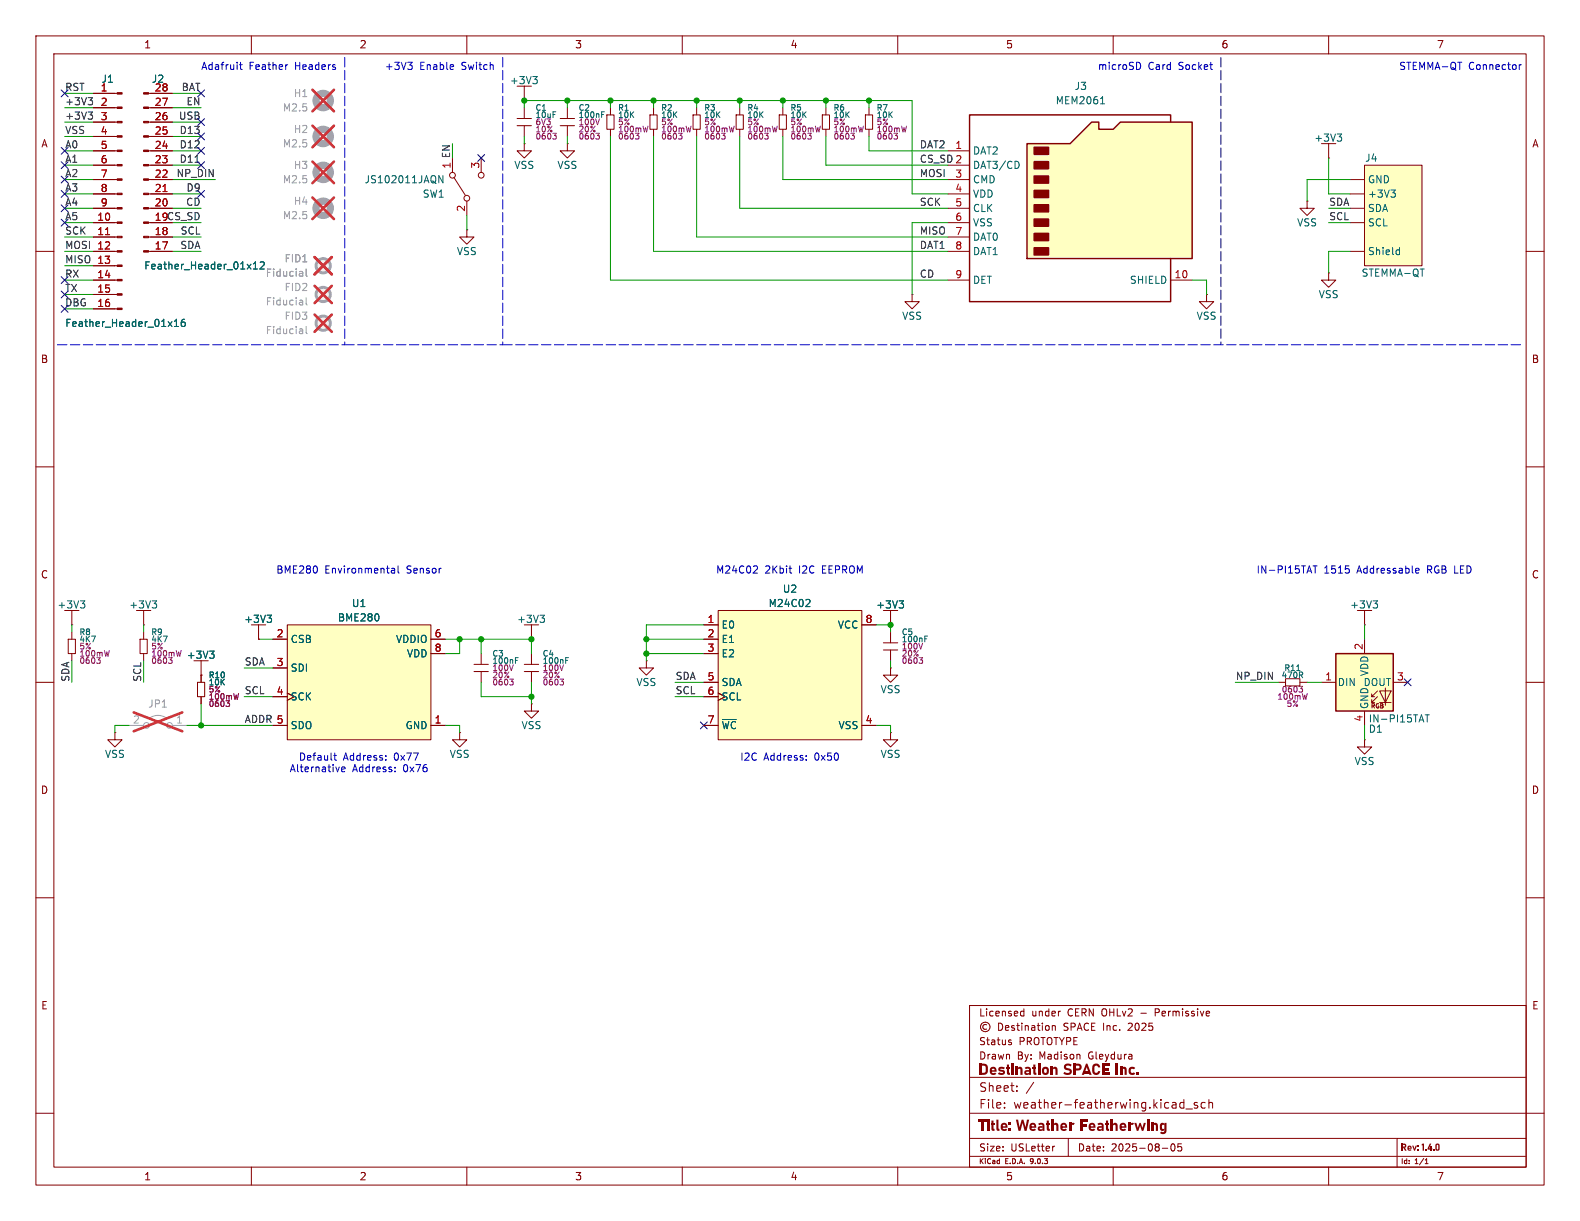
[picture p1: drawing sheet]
<svg xmlns="http://www.w3.org/2000/svg" width="279mm" height="216mm" viewBox="0 0 279 216" stroke-linecap="round" stroke-linejoin="round" font-family="sans-serif">
<g fill="none" stroke="#840000" stroke-width=".18">
<path d="M6.3 6.4h266.7v203.2h-266.7zM9.5 9.5h260.4v196.9h-260.4zM44.4 6.4v3.1M82.5 6.4v3.1M120.6 6.4v3.1M130.8 19.1v1.2M158.7 6.4v3.1M196.8 6.4v3.1M234.9 6.4v3.1M130.2 20.3h1.2v2.6h-1.2zM130.8 22.9v1.2M6.3 44.5h3.2"/>
<path d="M269.9 44.5h3.1M6.3 82.6h3.2M269.9 82.6h3.1M24.8 113h1.2v2.6h-1.2zM25.4 111.8v1.2M25.4 115.6v1.2M35.6 119.4h.1M35.6 116.8v3.9M6.3 120.7h3.2M34.9 120.7h1.3v2.5h-1.3zM35.6 123.2v1.3M241.3 130.8v1.3h1.3l-1.3 1.3-1.3-1.3h1.3"/>
<path d="M241.3 130.8h.1M269.9 120.7h3.1M6.3 158.8h3.2M269.9 158.8h3.1M171.4 177.8h98.5v28.6h-98.5zM180.6 179.6h.5M180.6 178.9h.5M181.1 178.4v1.2M204.3 179h.5M204.8 178.4h-.5v1.2M6.3 196.9h3.2M171.4 196.9h101.6"/>
<path d="M171.4 190.5h98.5M174.5 181.2a.44 .44 0 0 0-.7 .4 .44 .44 0 0 0 .7 .3M176.6 180.9a.64 .64 0 0 1 .7 .7 .64 .64 0 0 1-.7 .6zM177.6 195.8v.1M177.6 195v.1M177.8 181.8l.6-.2-.1-.2-.3-.1-.2 .2 .1 .6h.4M178.5 184.3l.3 .1 .1 .1-.2 .2h-.2M178.5 183.9h.3M179.4 181.4l-.3-.1-.2 .2v.2l.5 .1v.3h-.5M179.8 181.3h.5M179.8 192.8v.2M179.8 192v.2"/>
<path d="M180 180.9v1.1l.3 .2M180.7 180.9v.1M180.7 181.3v.9M181.3 181.5l.2-.2 .3 .1v.8M181.3 181.3v.9M182.5 181.4h.4l.1 .8M182.8 191.4l-1.3 1.9M183 181.6l-.4 .1-.2 .2 .2 .3 .4-.1M183.4 181.3h.5M183.6 180.9v1.1l.3 .2M184.3 180.9v.1M184.3 181.3v.9"/>
<path d="M184.9 181.5l.2-.2 .4 .2v.4l-.1 .2-.3 .1-.2-.1zM186.1 181.5l.2-.2 .3 .1v.8M186.1 181.3v.9M208.9 194.9l.5 .1M209.4 194.4v1.5M209.4 195.9h-.5M209.7 196.1h1.2M211.7 195l-.3-.1-.2 .2v.3l.5 .1v.4h-.5M213.1 195l-.4-.1-.3 .3v.5l.1 .2h.6M213.8 195.1l.2-.2 .4 .1v.9M213.8 194.4v1.5M44.4 206.4v3.2"/>
<path d="M82.5 206.4v3.2M120.6 206.4v3.2M158.7 206.4v3.2M171.4 204.5h98.5M171.4 201.3h98.5M186.5 202.7h-.2M188.9 201.3v3.2M195.1 203.4v.1M195.1 202.7v.2M196.8 206.4v3.2M205.5 203h1M207.2 202.4l.2-.1a.68 .68 0 0 1 .4 .6 .68 .68 0 0 1-.4 .6l-.2-.1-.2-.4z"/>
<path d="M208.9 202.3h-.6v.6l.1-.2 .5 .1 .1 .2-.1 .4-.2 .1-.4-.1M234.9 206.4v3.2M247.1 201.3v5.1M252 205.8h.5M252.1 205.1l.2-.2v.9"/>
<circle cx="174.2" cy="181.6" r=".85"/>
</g>
<path d="M135.8 24.1v.4l-.4 .1M137.4 22.3l-.2 1M30.4 116.8v.4l-.4 .1M32 115l-.2 1M40.5 124.4v.4l-.4 .1M42.2 122.6l-.2 1.1" fill="none" stroke="#840084" stroke-width=".18"/>
<path d="M37.1 115.1h.8l-.5 .5M37.6 115.6l.3 .3v.3l-.3 .2" fill="none" stroke="#006464" stroke-width=".18"/>
<path d="M241.3 29.2h10.2v17.8h-10.2z" fill="#ffffc2"/>
<g fill="none" stroke="#840000" stroke-width=".18">
<path d="M231.1 35.6v1.2h1.3l-1.3 1.3-1.2-1.3h1.2M231.1 35.6h.1M234.9 27.9h.1M234.9 25.4v2.5M238.8 31.8h2.5M238.8 34.3h2.5M238.8 36.8h2.5M238.8 39.4h2.5M241.3 29.2h10.2v17.8h-10.2zM213.4 52.1v1.2h1.2l-1.2 1.3-1.3-1.3h1.3M213.4 52.1h.1M234.9 48.3v1.2h1.3l-1.3 1.3-1.2-1.3h1.2"/>
<path d="M234.9 48.3h.1M238.8 44.5h2.5M157.5 118.1v1.3h1.2l-1.2 1.3-1.3-1.3h1.3M157.5 118.1h.1M20.3 129.5v1.3h-1.3l1.3 1.3 1.3-1.3h-1.3M20.3 129.5h.1M157.5 129.5v1.3h1.2l-1.2 1.3-1.3-1.3h1.3M157.5 129.5h.1M226.1 120.7h1.2M227.3 120h2.6v1.3h-2.6zM229.9 120.7h1.2"/>
</g>
<path d="M236.5 23.7h.7l-.4 .5M237 24.2l.2 .2v.3l-.2 .3M246 33.6h.7l-.4 .5M246.5 34.1l.2 .2v.3l-.2 .3M247.1 44.2h.4M247.5 43.8v1.2M247.5 45h-.4M229.3 118.6h.6M230 119.4l.4 .4M230.3 118.9v.4" fill="none" stroke="#006464" stroke-width=".18"/>
<g fill="none" stroke="#a1a1a1" stroke-width=".18">
<path d="M22.9 128.3h2.5M26.4 127a2.54 2.54 0 0 1 3.1 0M30.5 128.3h2.5"/>
<circle cx="25.9" cy="128.3" r=".51"/>
<circle cx="30" cy="128.3" r=".51"/>
</g>
<path d="M23.6 126l8.6 3.3M32.2 126l-8.6 3.3" fill="none" stroke="#e12e31" stroke-width=".46"/>
<path d="M229.7 121.4h.6l-.3 .4h.3v.4l-.2 .2h-.2M231.2 122.6l-.3 1.1" fill="none" stroke="#840084" stroke-width=".18"/>
<path d="M50.8 110.5h25.4v20.3h-25.4z" fill="#ffffc2"/>
<path d="M48.3 113h2.5M48.3 118.1h2.5M50.8 110.5h25.4v20.3h-25.4zM76.2 113h2.5M76.2 115.6h2.5M48.3 128.3h2.5M48.3 123.2h2.5M76.2 128.3h2.5" fill="none" stroke="#840000" stroke-width=".18"/>
<path d="M66.9 108.8v.8" fill="none" stroke="#006464" stroke-width=".18"/>
<path d="M127 108h25.4v22.8h-25.4z" fill="#ffffc2"/>
<g fill="none" stroke="#840000" stroke-width=".18">
<path d="M16.5 16.5h4.2M16.5 19.1h4.2M26.3 16.5h4.2M26.3 19.1h4.2M92.7 17.8h.1M92.7 15.2v2.6M92.7 19.1v1.9M100.3 19.1v1.9M107.9 19.1v1.2M146 19.1v1.2M153.7 19.1v1.2M16.5 21.6h4.2"/>
<path d="M16.5 24.1h4.2M16.5 26.7h4.2M16.5 29.2h4.2M16.5 31.8h4.2M16.5 34.3h4.2M16.5 36.8h4.2M16.5 39.4h4.2M26.3 21.6h4.2M26.3 24.1h4.2M26.3 26.7h4.2M26.3 29.2h4.2M26.3 31.8h4.2"/>
<path d="M26.3 34.3h4.2M26.3 36.8h4.2M26.3 39.4h4.2M80 27.9v2.6M80.3 31.4l2 3.1M82.5 35.6v2.5M85.1 27.9v2.6M91.4 21h2.6M91.4 22.2h2.6M92.7 25.4v1.3h1.3l-1.3 1.2-1.3-1.2h1.3M92.7 25.4h.1M92.7 22.2v1.9"/>
<path d="M99.1 21h2.5M99.1 22.2h2.5M100.3 25.4v1.3h1.3l-1.3 1.2-1.2-1.2h1.2M100.3 25.4h.1M100.3 22.2v1.9M107.3 20.3h1.3v2.6h-1.3zM107.9 22.9v1.2M145.4 20.3h1.3v2.6h-1.3zM146 22.9v1.2M153 20.3h1.3v2.6h-1.3zM153.7 22.9v1.2M16.5 41.9h4.2"/>
<path d="M16.5 44.5h4.2M16.5 47h4.2M16.5 49.5h4.2M16.5 52.1h4.2M16.5 54.6h4.2M26.3 41.9h4.2M26.3 44.5h4.2M82.5 40.6v1.3h1.3l-1.3 1.3-1.2-1.3h1.2M82.5 40.6h.1M161.3 52.1v1.2h1.3l-1.3 1.3-1.3-1.3h1.3M161.3 52.1h.1M83.8 117.5h2.6"/>
<path d="M83.8 118.7h2.6M85.1 115.6v1.9M85.1 118.7v2M92.7 117.5h2.5M92.7 118.7h2.5M94 113h.1M94 110.5v2.5M94 115.6v1.9M94 118.7v2M114.3 116.8v1.3h1.3l-1.3 1.3-1.3-1.3h1.3M114.3 116.8h.1M124.5 110.5h2.5"/>
<path d="M124.5 113h2.5M124.5 115.6h2.5M127 108h25.4v22.8h-25.4zM152.4 110.5h2.5M156.2 113.7h2.5M156.2 114.9h2.5M157.5 110.5h.1M157.5 108v2.5M157.5 111.8v1.9M157.5 114.9v1.9M241.3 110.5h.1M241.3 108v2.5"/>
<path d="M94 124.5v1.2h1.2l-1.2 1.3-1.3-1.3h1.3M94 124.5h.1M124.5 120.7h2.5M124.5 123.2h2.5M124.5 128.3h2.5M152.4 128.3h2.5"/>
<circle cx="80" cy="31" r=".51"/>
<circle cx="82.6" cy="35.1" r=".51"/>
<circle cx="85.1" cy="31" r=".51"/>
</g>
<g fill="none" stroke="#006464" stroke-width=".18">
<path d="M94.2 13.5h.8l-.4 .5M94.8 14l.2 .3v.3l-.2 .2M97.8 19.8h.5M106.4 19.8h.5M78.3 31.1v1.2l-.7-1.2v1.2M106.4 20.2h.3M30.8 57.7h.8M30.8 56.8l.4-.3v1.2M32.6 56.5h-.3a.86 .86 0 0 0 0 1.2l.4-.1 .1-.4-.3-.3h-.2l-.3 .3M44.8 47.6h.7M44.8 46.7l.4-.4v1.3M46 46.4l.5-.1 .2 .4-.7 .9h.7"/>
<path d="M91.1 116.8h.4M91.1 116.3h.5M95.5 108.8h.8l-.4 .5M96 109.3l.3 .2v.3l-.3 .3M100 116.8h.4M100 116.3h.5M143 106l.2 .2v.3l-.7 .8h.7M159 106.2h.8l-.4 .5M159.5 106.7l.3 .3v.3l-.3 .2M163.5 113h.4M163.5 112.5h.5M242.8 106.2h.8l-.4 .5"/>
<path d="M243.4 106.7l.2 .3v.3l-.2 .2"/>
</g>
<g fill="none" stroke="#840084" stroke-width=".18">
<path d="M97.8 23.6h.6l-.4 .4 .3 .1 .1 .3-.2 .2h-.3M105.4 23.6h.6l-.3 .4 .3 .1v.3l-.2 .2h-.3M106 21l-.3 1.1M112.9 24.1v.4l-.4 .1M114.6 22.3l-.3 1M151 24.1v.4l-.4 .1M152.7 22.3l-.3 1M158.7 24.1v.4l-.5 .1M160.3 22.3l-.2 1M90.8 117.6l-.4 1M99.7 117.6l-.4 1M162.5 116.3h.7l-.4 .4 .3 .1 .1 .3-.2 .2h-.3"/>
<path d="M163.2 113.7l-.4 1.1M90.1 120.1h.7l-.4 .4 .3 .1 .1 .3-.2 .2h-.3M99 120.1h.7l-.4 .4 .3 .1 .1 .3-.2 .2h-.3"/>
</g>
<g fill="#f0f0f0" stroke="#f0f0f0" stroke-width=".18">
<circle cx="57.1" cy="52.1" r="1.27"/>
<circle cx="57.1" cy="47" r="1.27"/>
<circle cx="57.1" cy="57.1" r="1.27"/>
</g>
<g fill="none" stroke="#a1a1a1" stroke-width=".51">
<circle cx="57.1" cy="52.1" r="1.27"/>
<circle cx="57.1" cy="57.1" r="1.27"/>
<circle cx="57.1" cy="47" r="1.27"/>
</g>
<path d="M53.5 48.1v.7M53.5 53.1v.8M53.5 58.2v.8M53.5 53.9h-.1M53.5 53.4h-.1M53.5 48.8h-.1M53.5 48.3l-.1 .1M53.5 58.9l-.1 .1M53.5 58.5h-.1M54.1 52.6v1.1l.2 .2M54.1 47.6v1.1l.2 .1M54.1 57.7v1.1l.2 .2" fill="none" stroke="#989898" stroke-width=".18"/>
<g fill="none" stroke="#e12e31" stroke-width=".46">
<path d="M55.2 15.9l3.9 3.8M59.1 15.9l-3.9 3.8M55.2 34.9l3.9 3.8M55.2 22.2l3.9 3.8M55.2 28.6l3.9 3.8M59.1 34.9l-3.9 3.8M59.1 22.2l-3.9 3.8M59.1 28.6l-3.9 3.8M55.6 50.5l3.1 3.1M55.6 45.5l3.1 3M55.6 55.6l3.1 3.1M58.7 50.5l-3.1 3.1"/>
<path d="M58.7 45.5l-3.1 3M58.7 55.6l-3.1 3.1"/>
</g>
<g fill="none" stroke="#a1a1a1" stroke-width="1.3">
<circle cx="57.1" cy="17.8" r="1.27"/>
<circle cx="57.1" cy="36.8" r="1.27"/>
<circle cx="57.1" cy="24.1" r="1.27"/>
<circle cx="57.1" cy="30.5" r="1.27"/>
</g>
<g fill="#840000" stroke="#840000" stroke-width=".18">
<path d="M20.7 16.4h.9v.2h-.9z"/>
<path d="M20.7 18.9h.9v.3h-.9z"/>
<path d="M20.7 21.5h.9v.2h-.9z"/>
<path d="M20.7 24h.9v.3h-.9z"/>
<path d="M20.7 26.5h.9v.3h-.9z"/>
<path d="M20.7 29.1h.9v.2h-.9z"/>
<path d="M20.7 31.6h.9v.3h-.9z"/>
<path d="M20.7 34.2h.9v.2h-.9z"/>
<path d="M20.7 36.7h.9v.3h-.9z"/>
<path d="M20.7 39.2h.9v.3h-.9z"/>
<path d="M20.7 41.8h.9v.2h-.9z"/>
<path d="M20.7 44.3h.9v.3h-.9z"/>
<path d="M20.7 46.9h.9v.2h-.9z"/>
<path d="M20.7 49.4h.9v.3h-.9z"/>
<path d="M20.7 51.9h.9v.3h-.9z"/>
<path d="M20.7 54.5h.9v.2h-.9z"/>
<path d="M25.4 16.4h.9v.2h-.9z"/>
<path d="M25.4 18.9h.9v.3h-.9z"/>
<path d="M25.4 21.5h.9v.2h-.9z"/>
<path d="M25.4 24h.9v.3h-.9z"/>
<path d="M25.4 26.5h.9v.3h-.9z"/>
<path d="M25.4 29.1h.9v.2h-.9z"/>
<path d="M25.4 31.6h.9v.3h-.9z"/>
<path d="M25.4 34.2h.9v.2h-.9z"/>
<path d="M25.4 36.7h.9v.3h-.9z"/>
<path d="M25.4 39.2h.9v.3h-.9z"/>
<path d="M25.4 41.8h.9v.2h-.9z"/>
<path d="M25.4 44.3h.9v.3h-.9z"/>
</g>
<path d="M28.8 33.9h.7M18.7 41.5h.7" fill="none" stroke="#a90000" stroke-width=".18"/>
<path d="M181.6 25.4h7.6l3.8-3.8h1.3v1.3h2.5l1.3-1.3h12.7v24.1h-29.2z" fill="#ffffc2"/>
<path d="M181.6 25.4h7.6l3.8-3.8h1.3v1.3h2.5l1.3-1.3h12.7v24.1h-29.2zM207 21.6v-1.3h-35.6v33h35.6v-7.6" fill="none" stroke="#840000" stroke-width=".25"/>
<g fill="#840000" stroke="#840000" stroke-width=".25">
<path d="M182.9 26h2.5v1.3h-2.5z"/>
<path d="M182.9 28.6h2.5v1.2h-2.5z"/>
<path d="M182.9 31.1h2.5v1.3h-2.5z"/>
<path d="M182.9 33.7h2.5v1.2h-2.5z"/>
<path d="M182.9 36.2h2.5v1.3h-2.5z"/>
<path d="M182.9 38.7h2.5v1.3h-2.5z"/>
<path d="M182.9 41.3h2.5v1.2h-2.5z"/>
<path d="M182.9 43.8h2.5v1.3h-2.5z"/>
</g>
<path d="M167.6 26.7h3.8M167.6 29.2h3.8M167.6 31.8h3.8M167.6 34.3h3.8M167.6 36.8h3.8M167.6 39.4h3.8M167.6 41.9h3.8M167.6 44.5h3.8M167.6 49.5h3.8M207 49.5h3.8" fill="none" stroke="#840000" stroke-width=".18"/>
<path d="M194.6 18.4h.7M194.9 17.3l.1-.2v1.3M180 28.6l.2 .5-.2 .6" fill="none" stroke="#006464" stroke-width=".18"/>
<path d="M236.2 115.6h10.2v10.1h-10.2z" fill="#ffffc2"/>
<g fill="none" stroke="#840000" stroke-width=".18">
<path d="M16.5 16.5h3.8M16.5 19.1h3.8M26.7 16.5h3.8M26.7 19.1h3.8M115.6 19.1v1.2M123.2 19.1v1.2M138.4 19.1v1.2M16.5 21.6h3.8M16.5 24.1h3.8M16.5 26.7h3.8M16.5 29.2h3.8M16.5 31.8h3.8"/>
<path d="M16.5 34.3h3.8M16.5 36.8h3.8M16.5 39.4h3.8M26.7 21.6h3.8M26.7 24.1h3.8M26.7 26.7h3.8M26.7 29.2h3.8M26.7 31.8h3.8M26.7 34.3h3.8M26.7 36.8h3.8M26.7 39.4h3.8M114.9 20.3h1.3v2.6h-1.3z"/>
<path d="M115.6 22.9v1.2M122.6 20.3h1.2v2.6h-1.2zM123.2 22.9v1.2M137.8 20.3h1.3v2.6h-1.3zM138.4 22.9v1.2M16.5 41.9h3.8M16.5 44.5h3.8M16.5 47h3.8M16.5 49.5h3.8M16.5 52.1h3.8M16.5 54.6h3.8M26.7 41.9h3.8"/>
<path d="M26.7 44.5h3.8M12.1 113h1.2v2.6h-1.2zM12.7 110.5h.1M12.7 108v2.5M12.7 111.8v1.2M12.7 115.6v1.2M25.4 110.5h.1M25.4 108v2.5M35.6 119.4h.1M35.6 119.4v1.3M45.7 113h.1M45.7 110.5v2.5"/>
<path d="M48.3 113h2.5M48.3 118.1h2.5M76.2 113h2.5M76.2 115.6h2.5M124.5 113h2.5M124.5 115.6h2.5M124.5 110.5h2.5M152.4 110.5h2.5M157.5 110.5h.1M241.3 113v2.6M35.6 123.2v1.3M48.3 123.2h2.5"/>
<path d="M48.3 128.3h2.5M76.2 128.3h2.5M81.3 129.5v1.3h1.2l-1.2 1.3-1.3-1.3h1.3M81.3 129.5h.1M124.5 123.2h2.5M124.5 120.7h2.5M124.5 128.3h2.5M152.4 128.3h2.5M233.7 120.7h2.5M241.3 125.7v2.6M242.6 123.2h.5M242.6 124.2h.5"/>
<path d="M243.6 122.2l-1 1v-.5M243.6 123.2l-1 1v-.5M244 122.2h2l-1 2zM244 124.2h2M245 121.7v3M246.4 120.7h2.5"/>
</g>
<path d="M236.2 115.6h10.2v10.1h-10.2z" fill="none" stroke="#840000" stroke-width=".25"/>
<g fill="none" stroke="#006464" stroke-width=".18">
<path d="M30.8 57.7h.8M30.8 56.8l.4-.3v1.2M32.6 56.5h-.3a.86 .86 0 0 0 0 1.2l.4-.1 .1-.4-.3-.3h-.2l-.3 .3M44.8 47.6h.7M44.8 46.7l.4-.4v1.3M46 46.4l.5-.1 .2 .4-.7 .9h.7M14.2 106.2h.8l-.4 .5M14.8 106.7l.2 .3v.3l-.2 .2M26.9 106.2h.8l-.4 .5M27.5 106.7l.2 .3v.3l-.2 .2M37.1 115.1h.8l-.5 .5M37.6 115.6l.3 .3v.3l-.3 .2"/>
<path d="M47.2 108.8h.8l-.4 .5M47.8 109.3l.2 .2v.3l-.2 .3M66.9 108.8v.8M143 106l.2 .2v.3l-.7 .8h.7M159 106.2h.8l-.4 .5M159.5 106.7l.3 .3v.3l-.3 .2M252 126.4h.8M252.4 126.4v1.3"/>
</g>
<path d="M120.6 24.1v.4l-.5 .1M122.2 22.3l-.2 1M128.2 24.1v.4l-.5 .1M129.8 22.3l-.2 1M143.4 24.1v.4l-.4 .1M145.1 22.3l-.3 1M17.7 116.8v.4l-.4 .1M19.3 115l-.2 1M40.5 124.4v.4l-.4 .1M42.2 122.6l-.2 1.1" fill="none" stroke="#840084" stroke-width=".18"/>
<path d="M15.6 19.8h.8l-.5 .5M15.6 17.3h.8l-.5 .5M16.1 17.8l.3 .2v.3l-.3 .2M16.1 20.3l.3 .2v.3l-.3 .3M34.5 28.7h.7" fill="none" stroke="#0f0f0f" stroke-width=".18"/>
<path d="M61 10.2v50.8M88.9 10.2v50.8M215.9 10.2v50.8M10.2 61h50.8M61 61h27.9M88.9 61h180.3" fill="none" stroke="#0000c2" stroke-width=".18" stroke-dasharray="1.7 .6"/>
<g fill="none" stroke="#009600" stroke-width=".18">
<path d="M11.4 19.1h5.1M11.4 16.5h5.1M30.5 19.1h5.1M30.5 16.5h5.1M92.7 19.1v-1.3h68.6v16.5h6.3M100.3 17.8v1.3M107.9 17.8v1.3M115.6 17.8v1.3M123.2 17.8v1.3M130.8 17.8v1.3M138.4 17.8v1.3M146 17.8v1.3"/>
<path d="M153.7 17.8v1.3M11.4 21.6h5.1M11.4 24.1h5.1M11.4 29.2h5.1M11.4 31.8h5.1M11.4 26.7h5.1M11.4 34.3h5.1M11.4 39.4h5.1M11.4 36.8h5.1M30.5 21.6h5.1M30.5 24.1h5.1M30.5 29.2h5.1"/>
<path d="M30.5 31.8h7.6M30.5 26.7h5.1M30.5 34.3h5.1M30.5 39.4h5.1M30.5 36.8h5.1M82.5 38.1v2.5M92.7 24.1v1.3M100.3 24.1v1.3M107.9 24.1v25.4h59.7M115.6 24.1v20.4h52M123.2 24.1v17.8h44.4M130.8 24.1v12.7h36.8"/>
<path d="M138.4 24.1v7.7h29.2M146 24.1v5.1h21.6M153.7 24.1v2.6h13.9M167.6 39.4h-6.3v12.7M234.9 27.9v6.4h3.9M234.9 39.4h3.9M234.9 36.8h3.9M238.8 31.8h-7.7v3.8M11.4 54.6h5.1M11.4 52.1h5.1M11.4 47h5.1M11.4 41.9h5.1"/>
<path d="M11.4 44.5h5.1M11.4 49.5h5.1M30.5 41.9h5.1M30.5 44.5h5.1M210.8 49.5h2.6v2.6M238.8 44.5h-3.9v3.8M12.7 110.5v1.3M12.7 116.8v3.9M25.4 110.5v1.3M25.4 116.8v3.9M43.2 118.1h5.1M45.7 113h2.6"/>
<path d="M78.7 113h15.3v2.6M81.3 113v2.6h-2.6M85.1 113v2.6M114.3 113h10.2M114.3 115.6h10.2M124.5 110.5h-10.2v6.3M154.9 110.5h2.6v1.3M157.5 116.8v1.3M241.3 110.5v2.5M22.9 128.3h-2.6v1.2M33 128.3h15.3M35.6 124.5v3.8"/>
<path d="M43.2 123.2h5.1M78.7 128.3h2.6v1.2M85.1 120.7v2.5h8.9M94 120.7v3.8M119.4 123.2h5.1M119.4 120.7h5.1M154.9 128.3h2.6v1.2M218.4 120.7h7.7M231.1 120.7h2.6M241.3 128.3v2.5"/>
</g>
<g fill="none" stroke="#000084" stroke-width=".18">
<path d="M10.8 15.9l1.2 1.2M12 15.9l-1.2 1.2M35 15.9l1.2 1.2M36.2 15.9l-1.2 1.2M10.8 31.1l1.2 1.3M10.8 28.6l1.2 1.2M10.8 26.1l1.2 1.2M10.8 33.7l1.2 1.2M10.8 36.2l1.2 1.2M10.8 38.8l1.2 1.2M12 31.1l-1.2 1.3M12 28.6l-1.2 1.2"/>
<path d="M12 26.1l-1.2 1.2M12 33.7l-1.2 1.2M12 36.2l-1.2 1.2M12 38.8l-1.2 1.2M35 23.5l1.2 1.2M35 33.7l1.2 1.2M35 28.6l1.2 1.2M35 26.1l1.2 1.2M35 21l1.2 1.2M36.2 23.5l-1.2 1.2M36.2 33.7l-1.2 1.2M36.2 28.6l-1.2 1.2"/>
<path d="M36.2 26.1l-1.2 1.2M36.2 21l-1.2 1.2M84.5 27.3l1.2 1.2M85.7 27.3l-1.2 1.2M10.8 54l1.2 1.2M10.8 51.5l1.2 1.2M10.8 48.9l1.2 1.2M12 54l-1.2 1.2M12 51.5l-1.2 1.2M12 48.9l-1.2 1.2M123.9 127.7l1.2 1.2M125.1 127.7l-1.2 1.2"/>
<path d="M248.3 120l1.2 1.3M249.5 120l-1.2 1.3"/>
</g>
<g fill="none" stroke="#0000c2" stroke-width=".18">
<path d="M42.4 11.4h.4M42.5 11v1.1l.3 .2M50.9 11.4l-.3 .1M72.1 11h.8l-.4 .5M72.7 11.5l.2 .2v.3l-.2 .3M201.3 11a.68 .68 0 0 1 .4 .7 .68 .68 0 0 1-.4 .6M268.7 11.4v.9M269 11.4l-.3 .3M56.1 100.3v.8M69.2 101.2l.2 .1h.4M69.2 100.5h.5l.1 .8M69.8 100.8l-.4 .1-.2 .1"/>
<path d="M70.4 100.1v1.1l.2 .1M133.7 100.1l.3 .2-.1 .3-.7 .7h.8M139.5 100.5h.5M139.8 101.3h.2M232.2 100.1h.7M232.6 100.1v1.2M238.5 100.7v.5M250.4 101.3h.5M250.4 100.5h.4l.1 .3-.6 .1M59 133.6h.5M59.2 133.2v1l.3 .2M60.4 136l.6-.1v-.2l-.4-.1-.2 .2 .1 .6h.5"/>
<path d="M68.2 134.3v.1M68.2 133.6v.2M69.8 136.3v.2M69.8 135.7v.1M142.6 134.3v.1M142.6 133.6v.2"/>
</g>
<path d="M28.8 33.9h.7M18.7 41.5h.7" fill="none" stroke="#a90000" stroke-width=".18"/>
<path d="M53.5 48.1v.7M53.5 48.8h-.1M53.5 48.3l-.1 .1M54.1 47.6v1.1l.2 .1" fill="none" stroke="#989898" stroke-width=".18"/>
<path d="M55.6 45.5l3.1 3M58.7 45.5l-3.1 3" fill="none" stroke="#e12e31" stroke-width=".46"/>
<g fill="#009600" stroke="#009600" stroke-width=".18">
<circle cx="35.6" cy="128.3" r=".46"/>
<circle cx="146" cy="17.8" r=".46"/>
<circle cx="153.7" cy="17.8" r=".46"/>
<circle cx="107.9" cy="17.8" r=".46"/>
<circle cx="130.8" cy="17.8" r=".46"/>
<circle cx="123.2" cy="17.8" r=".46"/>
<circle cx="115.6" cy="17.8" r=".46"/>
<circle cx="92.7" cy="17.8" r=".46"/>
<circle cx="100.3" cy="17.8" r=".46"/>
<circle cx="138.4" cy="17.8" r=".46"/>
<circle cx="81.3" cy="113" r=".46"/>
<circle cx="85.1" cy="113" r=".46"/>
<circle cx="94" cy="113" r=".46"/>
<circle cx="94" cy="123.2" r=".46"/>
<circle cx="157.5" cy="110.5" r=".46"/>
<circle cx="114.3" cy="113" r=".46"/>
<circle cx="114.3" cy="115.6" r=".46"/>
</g>
<g font-size="2.8" fill="#840000">
<text x="173" y="190.6">DestinationSPACEInc.</text>
<text x="173" y="200.5">Title:WeatherFeatherwing</text>
</g>
<g font-size="2.1" fill="#840000">
<text x="173" y="196.2">File:</text>
<text x="173" y="193.3">Sheet:</text>
<text x="179.2" y="196.2">weather-featherwing.kicad_sch</text>
</g>
<g font-size="1.8" fill="#840000">
<text x="25.4" y="8.8">1</text>
<text x="63.5" y="8.8">2</text>
<text x="101.6" y="8.8">3</text>
<text x="139.7" y="8.8">4</text>
<text x="177.8" y="8.8">5</text>
<text x="215.9" y="8.8">6</text>
<text x="254" y="8.8">7</text>
<text x="7.2" y="26.3">A</text>
<text x="270.9" y="26.3">A</text>
<text x="7.1" y="64.4">B</text>
<text x="270.8" y="64.4">B</text>
<text x="7.1" y="102.5">C</text>
<text x="270.8" y="102.5">C</text>
<text x="7.1" y="140.6">D</text>
<text x="270.8" y="140.6">D</text>
<text x="7.2" y="178.7">E</text>
<text x="173" y="179.9">Licensed</text>
<text x="182.4" y="179.9">under</text>
<text x="188.9" y="179.9">CERN OHLv2</text>
<text x="202.2" y="179.9">-</text>
<text x="204.9" y="179.9">Permissive</text>
<text x="270.8" y="178.7">E</text>
<text x="173" y="185">Status</text>
<text x="180.2" y="185">PROTOTYPE</text>
<text x="188.2" y="182.5">SPACE Inc.</text>
<text x="200" y="182.5">2025</text>
<text x="173" y="187.6">Drawn</text>
<text x="179.9" y="187.6">By:</text>
<text x="183.9" y="187.6">Madison</text>
<text x="192.8" y="187.6">Gleydura</text>
<text x="173" y="203.8">Size:</text>
<text x="178.7" y="203.8">USLetter</text>
<text x="190.5" y="203.8">Date:</text>
<text x="196.5" y="203.8">2025-08-05</text>
<text x="247.6" y="203.8">Rev:1.4.0</text>
<text x="25.4" y="208.9">1</text>
<text x="63.5" y="208.9">2</text>
<text x="101.6" y="208.9">3</text>
<text x="139.7" y="208.9">4</text>
<text x="177.8" y="208.9">5</text>
<text x="215.9" y="208.9">6</text>
<text x="254" y="208.9">7</text>
</g>
<g font-size="1.8" fill="#0f0f0f">
<text x="11.4" y="16.2">RST</text>
<text x="32" y="16.2">BAT</text>
<text x="11.4" y="21.2">+3V3</text>
<text x="11.4" y="18.7">+3V3</text>
<text x="11.4" y="23.8">VSS</text>
<text x="31.5" y="21.2">USB</text>
<text x="31.7" y="23.8">D13</text>
<text x="32.9" y="18.7">EN</text>
<text x="11.4" y="26.3">A0</text>
<text x="11.4" y="28.9">A1</text>
<text x="31.7" y="26.3">D12</text>
<text x="31.7" y="28.9">D11</text>
<text x="162.6" y="28.9">CS_SD 2</text>
<text x="162.6" y="26.3">DAT2</text>
<text x="11.4" y="31.4">A2</text>
<text x="11.4" y="33.9">A3</text>
<text x="31.1" y="31.4">NP_DIN</text>
<text x="32.9" y="33.9">D9</text>
<text x="162.6" y="31.4">MOSI</text>
<text x="11.4" y="41.6">SCK</text>
<text x="11.4" y="39">A5</text>
<text x="11.4" y="36.5">A4</text>
<text x="27.3" y="39.1">19CS_SD</text>
<text x="31.8" y="41.6">SCL</text>
<text x="32.8" y="36.5">CD</text>
<text x="162.6" y="36.5">SCK</text>
<text x="162.6" y="41.6">MISO</text>
<text x="234.9" y="39">SCL</text>
<text x="234.9" y="36.5">SDA</text>
<text x="11.4" y="46.6">MISO 13</text>
<text x="11.4" y="44.1">MOSI 12</text>
<text x="31.8" y="44.1">SDA</text>
<text x="162.6" y="44.1">DAT1</text>
<text x="11.4" y="51.7">TX</text>
<text x="11.4" y="49.2">RX</text>
<text x="162.6" y="49.2">CD</text>
<text x="11.4" y="54.3">DBG</text>
<text x="43.2" y="117.8">SDA</text>
<text x="12.4" y="120.6" transform="rotate(-90 12.4 120.6)">SDA</text>
<text x="25.1" y="120.6" transform="rotate(-90 25.1 120.6)">SCL</text>
<text x="43.2" y="122.8">SCL</text>
<text x="119.4" y="120.3">SDA</text>
<text x="119.4" y="122.8">SCL</text>
<text x="218.4" y="120.3">NP_DIN</text>
<text x="43.2" y="127.9">ADDR 5</text>
</g>
<g font-size="1.8" fill="#a90000">
<text x="17.7" y="16.3">1</text>
<text x="26.7" y="14.8">J2</text>
<text x="27.3" y="16.3">28</text>
<text x="17.7" y="18.8">2</text>
<text x="17.7" y="21.3">3</text>
<text x="17.7" y="23.9">4</text>
<text x="27.3" y="18.8">27</text>
<text x="27.3" y="21.3">26</text>
<text x="27.3" y="23.9">25</text>
<text x="17.7" y="26.4">5</text>
<text x="17.7" y="29">6</text>
<text x="27.3" y="26.4">24</text>
<text x="27.3" y="29">23</text>
<text x="84.8" y="29.9" transform="rotate(-90 84.8 29.9)">3</text>
<text x="168.8" y="26.4">1</text>
<text x="17.7" y="31.5">7</text>
<text x="17.7" y="34">8</text>
<text x="27.3" y="31.5">22</text>
<text x="27.3" y="34">21</text>
<text x="168.8" y="31.5">3</text>
<text x="168.8" y="34">4</text>
<text x="17.1" y="39.1">10</text>
<text x="17.1" y="41.7">11</text>
<text x="17.7" y="36.6">9</text>
<text x="27.3" y="36.6">20</text>
<text x="27.3" y="41.7">18</text>
<text x="27.3" y="39.1">19</text>
<text x="82.3" y="37.5" transform="rotate(-90 82.3 37.5)">2</text>
<text x="168.8" y="36.6">5</text>
<text x="168.8" y="39.1">6</text>
<text x="168.8" y="41.7">7</text>
<text x="17.1" y="44.2">12</text>
<text x="17.1" y="46.7">13</text>
<text x="27.3" y="44.2">17</text>
<text x="168.8" y="44.2">8</text>
<text x="17.1" y="49.3">14</text>
<text x="17.1" y="51.8">15</text>
<text x="168.8" y="49.3">9</text>
<text x="207.6" y="49.3">10</text>
<text x="17.1" y="54.4">16</text>
<text x="48.8" y="112.8">2</text>
<text x="76.8" y="112.8">6</text>
<text x="125" y="110.2">1</text>
<text x="125" y="112.8">2</text>
<text x="153" y="110.2">8</text>
<text x="48.8" y="117.9">3</text>
<text x="76.8" y="115.3">8</text>
<text x="125" y="115.3">3</text>
<text x="241" y="115" transform="rotate(-90 241 115)">2</text>
<text x="48.8" y="122.9">4</text>
<text x="125" y="120.4">5</text>
<text x="125" y="122.9">6</text>
<text x="234.2" y="120.4">1</text>
<text x="246.9" y="120.4">3</text>
<text x="48.8" y="128">5</text>
<text x="76.8" y="128">1</text>
<text x="125" y="128">7</text>
<text x="153" y="128">4</text>
<text x="241" y="127.7" transform="rotate(-90 241 127.7)">4</text>
</g>
<g font-size="1.8" fill="#006464">
<text x="17.9" y="14.8">J1</text>
<text x="90.1" y="15.1">+3V3</text>
<text x="189.9" y="16.1">J3</text>
<text x="186.6" y="18.6">MEM2061</text>
<text x="172" y="27.5">DAT2</text>
<text x="232.3" y="25.2">+3V3</text>
<text x="241.3" y="28.8">J4</text>
<text x="64.4" y="32.6">JS102011JAQN</text>
<text x="74.7" y="35.2">SW1</text>
<text x="90.9" y="30.1">VSS</text>
<text x="98.5" y="30.1">VSS</text>
<text x="172" y="30.1">DAT3/CD</text>
<text x="172" y="32.6">CMD</text>
<text x="172" y="35.2">VDD</text>
<text x="241.8" y="32.6">GND</text>
<text x="241.8" y="35.2">+3V3</text>
<text x="172" y="37.7">CLK</text>
<text x="172" y="40.2">VSS</text>
<text x="229.3" y="40.2">VSS</text>
<text x="241.8" y="37.7">SDA</text>
<text x="241.8" y="40.2">SCL</text>
<text x="25.4" y="47.9">Feather_Header_01x12</text>
<text x="80.7" y="45.3">VSS</text>
<text x="172" y="42.8">DAT0</text>
<text x="172" y="45.3">DAT1</text>
<text x="241.8" y="45.3">Shield</text>
<text x="172" y="50.4">DET</text>
<text x="199.7" y="50.4">SHIELD</text>
<text x="233.1" y="52.9">VSS</text>
<text x="240.7" y="49.1">STEMMA-QT</text>
<text x="11.4" y="58">Feather_Header_01x16</text>
<text x="159.4" y="56.7">VSS</text>
<text x="211.5" y="56.7">VSS</text>
<text x="10.1" y="107.8">+3V3</text>
<text x="22.8" y="107.8">+3V3</text>
<text x="62.1" y="107.5">U1</text>
<text x="135.8" y="107.5">M24C02</text>
<text x="138.3" y="105">U2</text>
<text x="154.8" y="107.8">+3V3</text>
<text x="238.7" y="107.8">+3V3</text>
<text x="43.1" y="110.3">+3V3</text>
<text x="51.3" y="113.9">CSB</text>
<text x="59.6" y="110.1">BME280</text>
<text x="69.9" y="113.9">VDDIO</text>
<text x="91.3" y="110.3">+3V3</text>
<text x="127.5" y="111.4">E0</text>
<text x="127.5" y="113.9">E1</text>
<text x="148.1" y="111.4">VCC</text>
<text x="32.9" y="116.7">+3V3</text>
<text x="51.3" y="119">SDI</text>
<text x="71.9" y="116.4">VDD</text>
<text x="127.5" y="116.4">E2</text>
<text x="242.2" y="119.7" transform="rotate(-90 242.2 119.7)">VDD</text>
<text x="51.3" y="124.1">SCK</text>
<text x="112.4" y="121.5">VSS</text>
<text x="127.5" y="121.5">SDA</text>
<text x="127.5" y="124.1">SCL</text>
<text x="155.6" y="122.8">VSS</text>
<text x="236.5" y="121.5">DIN</text>
<text x="241" y="121.5">DOUT</text>
<text x="242.2" y="125.5" transform="rotate(-90 242.2 125.5)">GND</text>
<text x="51.3" y="129.1">SDO</text>
<text x="71.6" y="129.1">GND</text>
<text x="92.1" y="129.1">VSS</text>
<text x="127.5" y="129.1">~{WC}</text>
<text x="148.2" y="129.1">VSS</text>
<text x="241.9" y="129.8">D1</text>
<text x="241.9" y="128">IN-PI15TAT</text>
<text x="18.5" y="134.2">VSS</text>
<text x="79.4" y="134.2">VSS</text>
<text x="155.6" y="134.2">VSS</text>
<text x="239.4" y="135.5">VSS</text>
</g>
<g font-size="1.8" fill="#0000c2">
<text x="35.5" y="12.5">Adafruit</text>
<text x="44" y="12.5">Feather</text>
<text x="52.3" y="12.5">Headers</text>
<text x="68" y="12.5">+3V3</text>
<text x="74.2" y="12.5">Enable</text>
<text x="81.7" y="12.5">Switch</text>
<text x="194" y="12.5">microSD</text>
<text x="203" y="12.5">Card</text>
<text x="208.5" y="12.5">Socket</text>
<text x="247.3" y="12.5">STEMMA-QT</text>
<text x="259.7" y="12.5">Connector</text>
<text x="48.8" y="101.7">BME280</text>
<text x="57.4" y="101.7">Environmental</text>
<text x="72" y="101.7">Sensor</text>
<text x="126.5" y="101.7">M24C02</text>
<text x="135.3" y="101.7">2Kbit</text>
<text x="141.4" y="101.7">I2C</text>
<text x="145.7" y="101.7">EEPROM</text>
<text x="222.1" y="101.7">IN-PI15TAT</text>
<text x="234.1" y="101.7">1515</text>
<text x="240.1" y="101.7">Addressable</text>
<text x="252.7" y="101.7">RGB LED</text>
<text x="51.1" y="136.9">Alternative</text>
<text x="52.8" y="134.8">Default</text>
<text x="60.7" y="134.8">Address:</text>
<text x="62.3" y="136.9">Address:</text>
<text x="69.8" y="134.8">0x77</text>
<text x="71.4" y="136.9">0x76</text>
<text x="130.8" y="134.8">I2C</text>
<text x="135.1" y="134.8">Address:</text>
<text x="144.1" y="134.8">0x50</text>
</g>
<g font-size="1.8" fill="#989898">
<text x="51.9" y="17.4">H1</text>
<text x="49.9" y="19.9">M2.5</text>
<text x="51.9" y="23.7">H2</text>
<text x="49.9" y="26.3">M2.5</text>
<text x="49.9" y="32.6">M2.5</text>
<text x="51.9" y="30.1">H3</text>
<text x="49.9" y="39">M2.5</text>
<text x="51.9" y="36.4">H4</text>
<text x="50.2" y="46.6">FID1</text>
<text x="46.9" y="49.1">Fiducial</text>
<text x="50.2" y="51.7">FID2</text>
<text x="46.9" y="54.2">Fiducial</text>
<text x="46.9" y="59.3">Fiducial</text>
<text x="50.2" y="56.7">FID3</text>
<text x="26.1" y="125.3">JP1</text>
</g>
<text font-size="1.8" fill="#009600" x="79.8" y="29.9" transform="rotate(-90 79.8 29.9)">1 EN</text>
<g font-size="1.8" fill="#aaa">
<text x="23.4" y="128">2</text>
<text x="31" y="128">1</text>
</g>
<g font-size="1.4" fill="#006464">
<text x="94.6" y="21.1">10uF</text>
<text x="94.6" y="19.8">C1</text>
<text x="102.2" y="21.1">100nF</text>
<text x="102.2" y="19.8">C2</text>
<text x="109.2" y="19.8">R1</text>
<text x="109.2" y="21.1">10K</text>
<text x="116.8" y="19.8">R2</text>
<text x="116.8" y="21.1">10K</text>
<text x="124.4" y="19.8">R3</text>
<text x="124.4" y="21.1">10K</text>
<text x="132" y="19.8">R4</text>
<text x="132" y="21.1">10K</text>
<text x="139.7" y="19.8">R5</text>
<text x="139.7" y="21.1">10K</text>
<text x="147.3" y="19.8">R6</text>
<text x="147.3" y="21.1">10K</text>
<text x="154.9" y="19.8">R7</text>
<text x="154.9" y="21.1">10K</text>
<text x="13.9" y="112.5">R8</text>
<text x="13.9" y="113.8">4K7</text>
<text x="26.6" y="112.5">R9</text>
<text x="26.6" y="113.8">4K7</text>
<text x="159.3" y="113.8">100nF</text>
<text x="159.3" y="112.5">C5</text>
<text x="87" y="117.6">100nF</text>
<text x="87" y="116.3">C3</text>
<text x="95.8" y="117.6">100nF</text>
<text x="95.8" y="116.3">C4</text>
<text x="227" y="118.8">R11</text>
<text x="36.8" y="120.1">R10</text>
<text x="36.8" y="121.4">10K</text>
<text x="226.5" y="120.1">470R</text>
</g>
<g font-size="1.4" fill="#840084">
<text x="94.6" y="23.6">10%</text>
<text x="94.6" y="22.3">6V3</text>
<text x="102.2" y="23.6">20%</text>
<text x="102.2" y="22.3">100V</text>
<text x="109.2" y="22.3">5%</text>
<text x="109.2" y="23.6">100mW</text>
<text x="116.8" y="22.3">5%</text>
<text x="116.8" y="23.6">100mW</text>
<text x="124.4" y="22.3">5%</text>
<text x="124.4" y="23.6">100mW</text>
<text x="132" y="22.3">5%</text>
<text x="132" y="23.6">100mW</text>
<text x="139.7" y="22.3">5%</text>
<text x="139.7" y="23.6">100mW</text>
<text x="147.3" y="22.3">5%</text>
<text x="147.3" y="23.6">100mW</text>
<text x="154.9" y="22.3">5%</text>
<text x="154.9" y="23.6">100mW</text>
<text x="94.6" y="24.9">0603</text>
<text x="102.2" y="24.9">0603</text>
<text x="109.2" y="24.9">0603</text>
<text x="116.8" y="24.9">0603</text>
<text x="124.4" y="24.9">0603</text>
<text x="132" y="24.9">0603</text>
<text x="139.7" y="24.9">0603</text>
<text x="147.3" y="24.9">0603</text>
<text x="154.9" y="24.9">0603</text>
<text x="13.9" y="115">5%</text>
<text x="13.9" y="116.3">100mW</text>
<text x="13.9" y="117.6">0603</text>
<text x="26.6" y="115">5%</text>
<text x="26.6" y="116.3">100mW</text>
<text x="26.6" y="117.6">0603</text>
<text x="87" y="118.8">100V</text>
<text x="95.8" y="118.8">100V</text>
<text x="159.3" y="116.3">20%</text>
<text x="159.3" y="115">100V</text>
<text x="159.3" y="117.6">0603</text>
<text x="36.8" y="122.7">5%</text>
<text x="36.8" y="123.9">100mW</text>
<text x="36.8" y="125.2">0603</text>
<text x="87" y="120.1">20%</text>
<text x="87" y="121.4">0603</text>
<text x="95.8" y="120.1">20%</text>
<text x="95.8" y="121.4">0603</text>
<text x="225.8" y="123.9">100mW</text>
<text x="226.5" y="122.7">0603</text>
<text x="227.4" y="125.2">5%</text>
</g>
<g font-size="1.2" fill="#840000">
<text x="173" y="206">KiCad</text>
<text x="177.8" y="206">E.D.A.</text>
<text x="182.5" y="206">9.0.3</text>
<text x="247.6" y="206">Id:</text>
<text x="250.3" y="206">1/1</text>
</g>
<text font-size="1.1" fill="#840000" x="242.3" y="125.5">RGB</text>
</svg>
